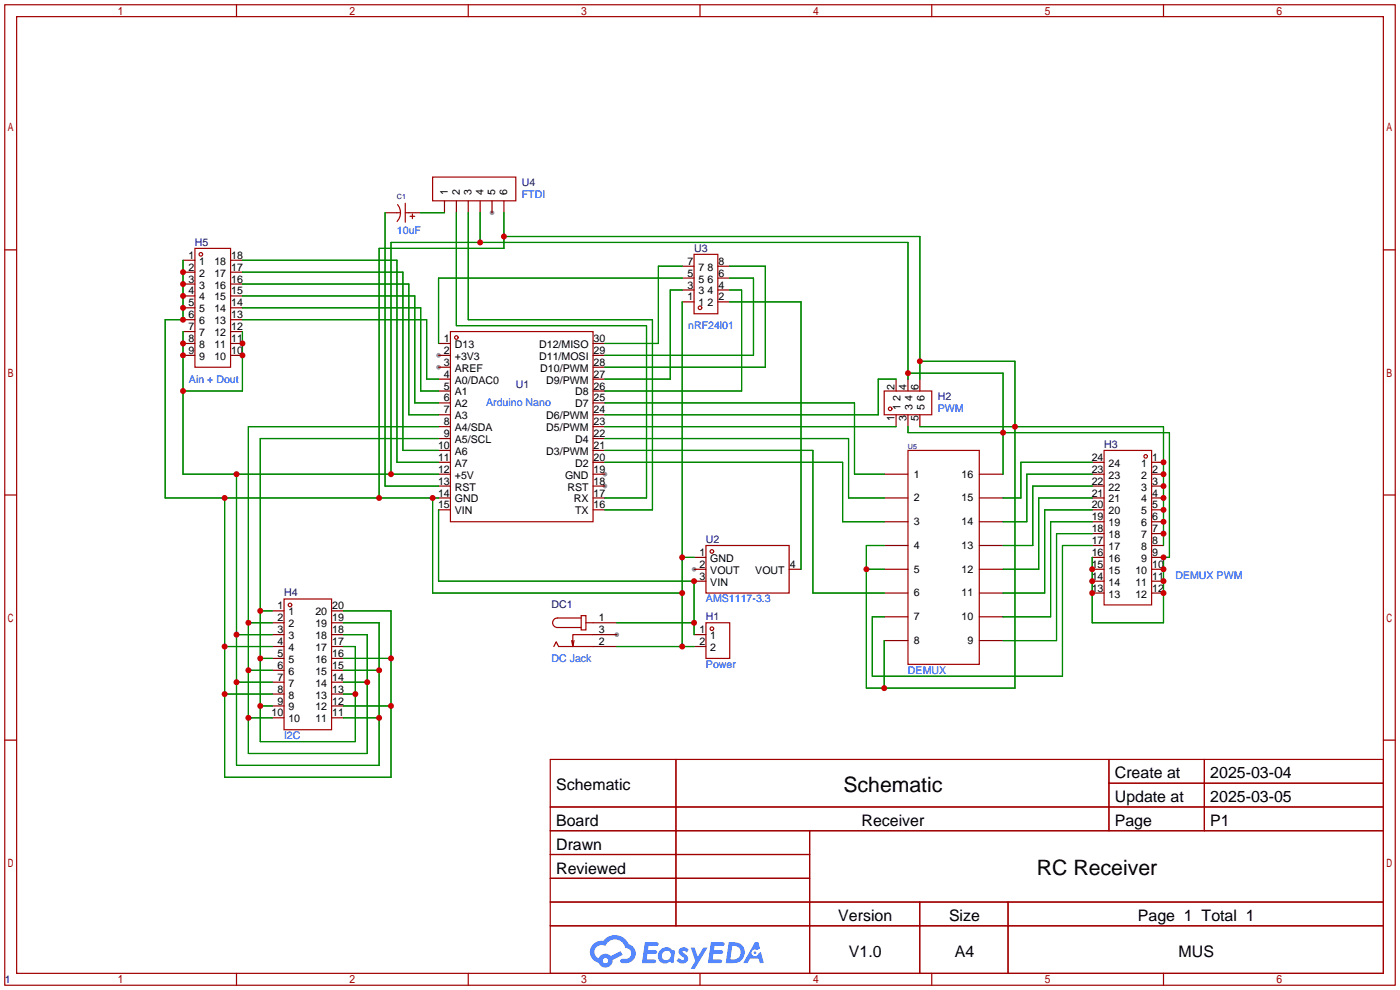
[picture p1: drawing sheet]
<svg xmlns="http://www.w3.org/2000/svg" width="299mm" height="212mm" viewBox="0 0 299 212" stroke-linecap="round" stroke-linejoin="round" font-family="sans-serif">
<g fill="#999">
<circle cx="93.7" cy="75.9" r=".51"/>
<circle cx="93.7" cy="78.5" r=".51"/>
<circle cx="129.3" cy="103.9" r=".51"/>
<circle cx="129.3" cy="101.3" r=".51"/>
<circle cx="148.3" cy="121.7" r=".51"/>
<circle cx="105.2" cy="45.5" r=".51"/>
<circle cx="131.8" cy="135.6" r=".51"/>
</g>
<g fill="none" stroke="#a10000" stroke-width=".25">
<path d="M1 1h297.2v209.6h-297.2zM3.6 3.6h292.1v204.4h-292.1zM50.5 1v2.6M100.1 1v2.6M149.6 1v2.6M199.1 1v2.6M248.7 1v2.6M1 53.4h2.6M295.7 53.4h2.5M1 105.8h2.6M295.7 105.8h2.5M1 158.2h2.6"/>
<path d="M295.7 158.2h2.5M117.6 162.3h178.1v45.7h-178.1zM117.6 172.5h178.1M117.6 177.5h178.1M144.5 162.3v35.6M173 177.5v30.5M237 162.3v15.2M237 167.4h58.7M257.4 162.3v15.2M117.6 182.6h55.4M117.6 192.8h178.1M117.6 187.7h55.4"/>
<path d="M117.6 197.9h178.1M196.6 192.8v15.2M215.4 192.8v15.2M50.5 208v2.6M100.1 208v2.6M149.6 208v2.6M199.1 208v2.6M248.7 208v2.6"/>
</g>
<g fill="#5487ff">
<path d="M145.3 202.7a1.3 1.3 0 0 1 1.9 .3l-.4 .6a.54 .54 0 0 0-.9-.2l.1 .2a1.34 1.34 0 0 1 .9 1.8 1.47 1.47 0 0 1-2.3-.1l.5-.6 .8 .5a.31 .31 0 0 0 .4-.3 .31 .31 0 0 0-.3-.4 1.12 1.12 0 0 1-.7-1.8z"/>
<path d="M147.6 202.5h.9l.6 2 1.2-2h.9l-2.7 4.6h-.9l1-1.7z"/>
<path d="M137.8 201.4h1.7a1.31 1.31 0 0 1 1.2 .2 .4 .4 0 0 1-.3 .5l-1.8 .1-.1 .9h1.6a.4 .4 0 0 1 .4 .4 .4 .4 0 0 1-.5 .4h-1.6l-.2 1.2h1.4a.46 .46 0 0 1 .5 0 .46 .46 0 0 1 .1 .5l-.4 .2h-2.6z"/>
<path d="M151.9 201.4h1.7a1.32 1.32 0 0 1 1.2 .2 .39 .39 0 0 1-.3 .5l-1.8 .1-.1 .9h1.6a.4 .4 0 0 1 .4 .4 .4 .4 0 0 1-.4 .4h-1.7l-.2 1.2h1.4a.46 .46 0 0 1 .5 0 .46 .46 0 0 1 .1 .5l-.4 .2h-2.6z"/>
<path d="M161.3 201.4h.8l.3 1.3-.6 .4a.75 .75 0 0 0-1.1 .3 .75 .75 0 0 0 .5 1 .75 .75 0 0 0 .9-.7l.5-.2 .6 2.3h-.8l-.3-.9h-1.8l-.5 .9h-1z"/>
<path d="M155.7 201.4l-.6 4.4h1.5a2.27 2.27 0 0 0 2.6-2.2 2.27 2.27 0 0 0-2.7-2.2zM156.5 202.1a1.5 1.5 0 0 1 1.8 1.6 1.5 1.5 0 0 1-1.9 1.4h-.3z"/>
<path d="M141.2 203a1.6 1.6 0 0 0-.3 2.3 1.6 1.6 0 0 0 2.3 .2l.7 .3 .3-2.4-.1-.3-.5-.1a1.58 1.58 0 0 0-2.4 0zM141.8 203.5a.98 .98 0 0 1 1.6 .4 .98 .98 0 0 1-1.1 1.3 .94 .94 0 0 1-.9-.7 .94 .94 0 0 1 .4-1z"/>
<path d="M126.8 201.8a2.37 2.37 0 0 0 1.1 4 1.54 1.54 0 0 0 1.8 1 1.54 1.54 0 0 0 1.2-1.6l2.2-1.1-.5-.8-2 1a1.57 1.57 0 0 0-2.7 .5 1.5 1.5 0 0 1-.7-2.1 1.5 1.5 0 0 1 2.2-.5 2.23 2.23 0 0 1 2.3-1.4 2.23 2.23 0 0 1 2 1.8 1.16 1.16 0 0 1 1.2 1.1 1.16 1.16 0 0 1-1.1 1.2h-.7a.47 .47 0 0 0-.5 .4 .47 .47 0 0 0 .4 .5 2.17 2.17 0 0 0 2.5-.9 2.17 2.17 0 0 0-.3-2.7l-.8-.4a3.2 3.2 0 0 0-5.5-.7l-1.1 .1zM128.8 205.3a.6 .6 0 0 1 1.2 0 .6 .6 0 0 1-1.2 0z"/>
<circle cx="161.4" cy="203.6" r=".28"/>
</g>
<g fill="none" stroke="#a10000" stroke-width=".25">
<path d="M92.5 37.8h17.7v5.1h-17.7zM41.7 53.1h7.6v25.4h-7.6zM84.8 45.5h.8M85 43.7a2.74 2.74 0 0 1-.1 3.6M86.6 43.4v4.1M86.6 45.5h.8M87.6 46.2h1M88.1 45.7v1M148.3 54.4h5.1v12.7h-5.1zM96.3 70.9h30.4v40.6h-30.4zM189 83.6h10.1v5h-10.1zM194.1 96.3h15.2v45.7h-15.2z"/>
<path d="M236 96.3h10.1v33h-10.1zM150.9 116.6h17.8v10.1h-17.8zM60.7 128h10.2v28h-10.2zM118.4 138.2l.5-1 .5 1h7.3M122.7 136.9l-.3 1.3M124.2 131.6h1v3h-1zM124.2 132.1h-5.1a1.02 1.02 0 0 0-1 1 1.02 1.02 0 0 0 1 1h5.1M125.2 133.1h1.5M126.7 135.6h-4.3v2.6l-.2-1.3M150.9 133.1h5.1v7.6h-5.1z"/>
<circle cx="42.9" cy="54.4" r=".38"/>
<circle cx="97.5" cy="72.1" r=".38"/>
<circle cx="149.6" cy="65.8" r=".38"/>
<circle cx="190.2" cy="87.4" r=".38"/>
<circle cx="244.9" cy="97.5" r=".38"/>
<circle cx="152.1" cy="117.9" r=".38"/>
<circle cx="62" cy="129.3" r=".38"/>
<circle cx="152.1" cy="134.4" r=".38"/>
</g>
<g fill="none" stroke="#870000" stroke-width=".25">
<path d="M39.1 55.6h2.6M39.1 58.2h2.6M49.3 55.6h2.5M49.3 58.2h2.5M82.3 45.5h2.5M87.4 45.5h2.5M95 42.9v2.6M97.5 42.9v2.6M100.1 42.9v2.6M102.6 42.9v2.6M105.2 42.9v2.6M107.7 42.9v2.6"/>
<path d="M145.8 56.9h2.5M145.8 59.4h2.5M153.4 56.9h2.6M153.4 59.4h2.6M39.1 73.4h2.6M39.1 75.9h2.6M39.1 60.7h2.6M39.1 63.2h2.6M39.1 65.8h2.6M39.1 68.3h2.6M39.1 70.9h2.6M49.3 73.4h2.5"/>
<path d="M49.3 75.9h2.5M49.3 60.7h2.5M49.3 63.2h2.5M49.3 65.8h2.5M49.3 68.3h2.5M49.3 70.9h2.5M93.7 73.4h2.6M93.7 75.9h2.6M93.7 78.5h2.6M126.7 73.4h2.6M126.7 75.9h2.6M126.7 78.5h2.6"/>
<path d="M145.8 64.5h2.5M145.8 62h2.5M153.4 64.5h2.6M153.4 62h2.6M93.7 81h2.6M93.7 83.6h2.6M93.7 86.1h2.6M93.7 88.6h2.6M93.7 91.2h2.6M93.7 93.7h2.6M93.7 96.3h2.6M93.7 98.8h2.6"/>
<path d="M126.7 81h2.6M126.7 83.6h2.6M126.7 86.1h2.6M126.7 88.6h2.6M126.7 91.2h2.6M126.7 93.7h2.6M126.7 96.3h2.6M126.7 98.8h2.6M191.5 81v2.6M191.5 88.6v2.6M194.1 81v2.6M194.1 88.6v2.6"/>
<path d="M196.6 81v2.6M196.6 88.6v2.6M233.4 98.8h2.6M246.1 98.8h2.6M93.7 101.3h2.6M93.7 103.9h2.6M93.7 106.4h2.6M93.7 109h2.6M126.7 101.3h2.6M126.7 103.9h2.6M126.7 106.4h2.6M126.7 109h2.6"/>
<path d="M148.3 119.1h2.6M189 101.3h5.1M189 106.4h5.1M189 111.5h5.1M189 116.6h5.1M209.3 101.3h5.1M209.3 106.4h5.1M209.3 111.5h5.1M209.3 116.6h5.1M233.4 101.3h2.6M233.4 103.9h2.6M233.4 106.4h2.6"/>
<path d="M233.4 109h2.6M233.4 119.1h2.6M233.4 111.5h2.6M233.4 114h2.6M233.4 116.6h2.6M246.1 101.3h2.6M246.1 103.9h2.6M246.1 106.4h2.6M246.1 109h2.6M246.1 119.1h2.6M246.1 111.5h2.6M246.1 114h2.6"/>
<path d="M246.1 116.6h2.6M58.2 135.6h2.5M58.2 138.2h2.5M58.2 133.1h2.5M58.2 130.6h2.5M70.9 135.6h2.5M70.9 138.2h2.5M70.9 133.1h2.5M70.9 130.6h2.5M126.7 135.6h5.1M126.7 138.2h5.1M126.7 133.1h5.1"/>
<path d="M148.3 121.7h2.6M148.3 124.2h2.6M148.3 135.6h2.6M148.3 138.2h2.6M168.7 121.7h2.5M189 121.7h5.1M189 126.7h5.1M189 136.9h5.1M189 131.8h5.1M209.3 121.7h5.1M209.3 126.7h5.1M209.3 136.9h5.1"/>
<path d="M209.3 131.8h5.1M233.4 121.7h2.6M233.4 124.2h2.6M233.4 126.7h2.6M246.1 121.7h2.6M246.1 124.2h2.6M246.1 126.7h2.6M58.2 140.7h2.5M58.2 143.3h2.5M58.2 145.8h2.5M58.2 148.3h2.5M58.2 150.9h2.5"/>
<path d="M58.2 153.4h2.5M70.9 140.7h2.5M70.9 143.3h2.5M70.9 145.8h2.5M70.9 148.3h2.5M70.9 150.9h2.5M70.9 153.4h2.5"/>
</g>
<g fill="none" stroke="#008700" stroke-width=".25">
<path d="M39.1 55.6v12.7h-3.8v38.1h58.4M51.8 55.6h33v43.2h8.9M51.8 58.2h34.3v38.1h7.6M82.3 45.5v58.4h11.4M89.9 45.5h5.1M97.5 45.5v24.1h40.7v36.8h-8.9M100.1 45.5v22.8h39.3v40.7h-10.1M102.6 45.5v6.3M107.7 45.5v7.6h-26.7v53.3M107.7 50.5h88.9v30.5M145.8 56.9h-5.1v16.5h-11.4M145.8 59.4h-52.1v14"/>
<path d="M156 56.9h7.6v21.6h-34.3M156 59.4h5v16.5h-31.7M39.1 70.9v30.4h54.6M51.8 70.9v12.7h-12.7M51.8 65.8h38.1v17.8h3.8M51.8 68.3h39.4v12.7h2.5M51.8 60.7h35.6v27.9h6.3M51.8 63.2h36.8v22.9h5.1M145.8 62h-2.5v19h-14M145.8 64.5v73.7M156 64.5h15.2v57.2M156 62h2.5v21.6h-29.2"/>
<path d="M194.1 79.8h20.3v21.5M196.6 77.2h20.3v69.9h-31.7v-30.5h3.8M93.7 91.2h-40.6v69.8h25.4v-25.4h-5.1M93.7 93.7h-38.1v64.8h20.3v-20.3h-2.5M129.3 93.7h52.1v12.7h7.6M129.3 91.2h62.2M129.3 98.8h50.8v12.7h8.9M129.3 86.1h53.3v15.2h6.4M129.3 96.3h44.4v30.4h15.3M191.5 81h-3.8v7.6h-58.4M194.1 91.2v1.3h55.8v26.6h-1.2v14h-15.3v-14M194.1 81v-29.2h-110.5v49.5"/>
<path d="M196.6 91.2h52.1v25.4M233.4 98.8h-15.2v7.6h-3.8M48 106.4v59.7h35.6v-35.5h-10.2M50.5 101.3v62.3h30.5v-30.5h-7.6M92.5 106.4v20.3h53.3M93.7 109v15.2h54.6v11.4M145.8 119.1h2.5M233.4 103.9h-12.7v12.7h-6.3M233.4 106.4h-11.4v15.3h-7.6M233.4 109h-10.1v17.7h-8.9M233.4 101.3h-13.9v10.2h-5.1M233.4 111.5h-8.9v20.3h-10.1"/>
<path d="M233.4 116.6h-6.3v27.9h-40.7v-12.7h2.6M233.4 114h-7.6v22.9h-11.4M48 138.2h10.2M50.5 135.6h7.7M53.1 133.1h5.1M55.6 130.6h2.6M131.8 133.1h16.5M131.8 138.2h16.5M185.2 121.7h3.8M189 136.9v10.2M48 148.3h10.2M50.5 145.8h7.7"/>
<path d="M53.1 143.3h5.1M53.1 153.4h5.1M55.6 140.7h2.6M55.6 150.9h2.6M73.4 140.7h10.2M73.4 150.9h10.2M73.4 148.3h2.5M73.4 143.3h7.6M73.4 153.4h7.6M73.4 145.8h5.1"/>
</g>
<g fill="#c00">
<circle cx="148.3" cy="133.1" r=".63"/>
<circle cx="148.3" cy="124.2" r=".63"/>
<circle cx="55.6" cy="130.6" r=".63"/>
<circle cx="55.6" cy="140.7" r=".63"/>
<circle cx="55.6" cy="150.9" r=".63"/>
<circle cx="75.9" cy="148.3" r=".63"/>
<circle cx="53.1" cy="133.1" r=".63"/>
<circle cx="53.1" cy="143.3" r=".63"/>
<circle cx="53.1" cy="153.4" r=".63"/>
<circle cx="78.5" cy="145.8" r=".63"/>
<circle cx="102.6" cy="51.8" r=".63"/>
<circle cx="83.6" cy="101.3" r=".63"/>
<circle cx="50.5" cy="101.3" r=".63"/>
<circle cx="50.5" cy="135.6" r=".63"/>
<circle cx="50.5" cy="145.8" r=".63"/>
<circle cx="81" cy="153.4" r=".63"/>
<circle cx="81" cy="143.3" r=".63"/>
<circle cx="39.1" cy="83.6" r=".63"/>
<circle cx="51.8" cy="75.9" r=".63"/>
<circle cx="51.8" cy="73.4" r=".63"/>
<circle cx="39.1" cy="75.9" r=".63"/>
<circle cx="39.1" cy="73.4" r=".63"/>
<circle cx="194.1" cy="79.8" r=".63"/>
<circle cx="214.4" cy="92.5" r=".63"/>
<circle cx="248.7" cy="119.1" r=".63"/>
<circle cx="248.7" cy="121.7" r=".63"/>
<circle cx="248.7" cy="124.2" r=".63"/>
<circle cx="248.7" cy="126.7" r=".63"/>
<circle cx="233.4" cy="126.7" r=".63"/>
<circle cx="233.4" cy="124.2" r=".63"/>
<circle cx="233.4" cy="121.7" r=".63"/>
<circle cx="107.7" cy="50.5" r=".63"/>
<circle cx="81" cy="106.4" r=".63"/>
<circle cx="92.5" cy="106.4" r=".63"/>
<circle cx="145.8" cy="126.7" r=".63"/>
<circle cx="145.8" cy="119.1" r=".63"/>
<circle cx="145.8" cy="138.2" r=".63"/>
<circle cx="48" cy="106.4" r=".63"/>
<circle cx="48" cy="138.2" r=".63"/>
<circle cx="48" cy="148.3" r=".63"/>
<circle cx="83.6" cy="150.9" r=".63"/>
<circle cx="83.6" cy="140.7" r=".63"/>
<circle cx="39.1" cy="68.3" r=".63"/>
<circle cx="39.1" cy="65.8" r=".63"/>
<circle cx="39.1" cy="63.2" r=".63"/>
<circle cx="39.1" cy="60.7" r=".63"/>
<circle cx="39.1" cy="58.2" r=".63"/>
<circle cx="196.6" cy="77.2" r=".63"/>
<circle cx="216.9" cy="91.2" r=".63"/>
<circle cx="248.7" cy="98.8" r=".63"/>
<circle cx="248.7" cy="101.3" r=".63"/>
<circle cx="248.7" cy="103.9" r=".63"/>
<circle cx="248.7" cy="106.4" r=".63"/>
<circle cx="248.7" cy="109" r=".63"/>
<circle cx="248.7" cy="111.5" r=".63"/>
<circle cx="248.7" cy="114" r=".63"/>
<circle cx="189" cy="147.1" r=".63"/>
<circle cx="185.2" cy="121.7" r=".63"/>
</g>
<g font-size="4.5">
<text x="180.3" y="169.2">Schematic</text>
<text x="221.6" y="187">RC Receiver</text>
</g>
<g font-size="3.4">
<text x="238.3" y="166.4">Create at</text>
<text x="258.7" y="166.4">2025-03-04</text>
<text x="118.9" y="168.9">Schematic</text>
<text x="238.3" y="171.4">Update at</text>
<text x="258.7" y="171.4">2025-03-05</text>
<text x="118.9" y="176.5">Board</text>
<text x="184.1" y="176.5">Receiver</text>
<text x="238.3" y="176.5">Page</text>
<text x="258.7" y="176.5">P1</text>
<text x="118.9" y="181.6">Drawn</text>
<text x="118.9" y="186.7">Reviewed</text>
<text x="179.2" y="196.8">Version</text>
<text x="202.8" y="196.8">Size</text>
<text x="243.2" y="196.8">Page 1 Total 1</text>
<text x="181.4" y="204.5">V1.0</text>
<text x="204.1" y="204.5">A4</text>
<text x="251.9" y="204.5">MUS</text>
</g>
<g font-size="2.3">
<text x="95.7" y="41.7" transform="rotate(-90 95.7 41.7)">1</text>
<text x="98.2" y="41.7" transform="rotate(-90 98.2 41.7)">2</text>
<text x="100.8" y="41.7" transform="rotate(-90 100.8 41.7)">3</text>
<text x="103.3" y="41.7" transform="rotate(-90 103.3 41.7)">4</text>
<text x="105.9" y="41.7" transform="rotate(-90 105.9 41.7)">5</text>
<text x="108.4" y="41.7" transform="rotate(-90 108.4 41.7)">6</text>
<text x="40.3" y="55.3">1</text>
<text x="40.3" y="57.9">2</text>
<text x="42.6" y="56.6">1</text>
<text x="42.6" y="59.1">2</text>
<text x="45.8" y="59.1">17</text>
<text x="45.8" y="56.6">18</text>
<text x="49.4" y="57.9">17</text>
<text x="49.4" y="55.3">18</text>
<text x="146.9" y="59.1">5</text>
<text x="146.9" y="56.6">7</text>
<text x="149.3" y="57.9">7</text>
<text x="151.2" y="57.9">8</text>
<text x="153.5" y="56.6">8</text>
<text x="153.5" y="59.1">6</text>
<text x="40.3" y="60.4">3</text>
<text x="40.3" y="62.9">4</text>
<text x="40.3" y="65.5">5</text>
<text x="42.6" y="61.7">3</text>
<text x="42.6" y="64.2">4</text>
<text x="45.8" y="64.2">15</text>
<text x="45.8" y="61.7">16</text>
<text x="49.4" y="65.5">14</text>
<text x="49.4" y="62.9">15</text>
<text x="49.4" y="60.4">16</text>
<text x="146.9" y="64.2">1</text>
<text x="146.9" y="61.7">3</text>
<text x="149.3" y="65.5">1</text>
<text x="149.3" y="62.9">3</text>
<text x="149.3" y="60.4">5</text>
<text x="151.2" y="60.4">6</text>
<text x="151.2" y="62.9">4</text>
<text x="151.2" y="65.5">2</text>
<text x="153.5" y="61.7">4</text>
<text x="153.5" y="64.2">2</text>
<text x="40.3" y="68">6</text>
<text x="40.3" y="70.6">7</text>
<text x="42.6" y="66.7">5</text>
<text x="42.6" y="69.3">6</text>
<text x="42.6" y="71.8">7</text>
<text x="45.8" y="71.8">12</text>
<text x="45.8" y="69.3">13</text>
<text x="45.8" y="66.7">14</text>
<text x="49.4" y="70.6">12</text>
<text x="49.4" y="68">13</text>
<text x="40.3" y="73.1">8</text>
<text x="40.3" y="75.6">9</text>
<text x="42.6" y="74.4">8</text>
<text x="42.6" y="76.9">9</text>
<text x="45.8" y="76.9">10</text>
<text x="45.8" y="74.4">11</text>
<text x="49.4" y="75.6">10</text>
<text x="49.4" y="73.1">11</text>
<text x="94.9" y="73.1">1</text>
<text x="94.9" y="75.6">2</text>
<text x="97.2" y="74.4">D13</text>
<text x="97.2" y="76.9">+3V3</text>
<text x="115.2" y="76.9">D11/MOSI</text>
<text x="115.2" y="74.4">D12/MISO</text>
<text x="126.9" y="75.6">29</text>
<text x="126.9" y="73.1">30</text>
<text x="94.9" y="78.2">3</text>
<text x="94.9" y="80.7">4</text>
<text x="94.9" y="83.3">5</text>
<text x="97.2" y="79.4">AREF</text>
<text x="97.2" y="82">A0/DAC0</text>
<text x="115.5" y="79.4">D10/PWM</text>
<text x="116.7" y="82">D9/PWM</text>
<text x="126.9" y="83.3">26</text>
<text x="126.9" y="80.7">27</text>
<text x="126.9" y="78.2">28</text>
<text x="191.2" y="83.4" transform="rotate(-90 191.2 83.4)">2</text>
<text x="193.7" y="83.4" transform="rotate(-90 193.7 83.4)">4</text>
<text x="196.3" y="83.4" transform="rotate(-90 196.3 83.4)">6</text>
<text x="94.9" y="85.8">6</text>
<text x="94.9" y="88.3">7</text>
<text x="97.2" y="84.5">A1</text>
<text x="97.2" y="87.1">A2</text>
<text x="97.2" y="89.6">A3</text>
<text x="116.7" y="89.6">D6/PWM</text>
<text x="122.9" y="87.1">D7</text>
<text x="122.9" y="84.5">D8</text>
<text x="126.9" y="88.3">24</text>
<text x="126.9" y="85.8">25</text>
<text x="192.5" y="87.7" transform="rotate(-90 192.5 87.7)">1</text>
<text x="192.5" y="85.8" transform="rotate(-90 192.5 85.8)">2</text>
<text x="195" y="87.7" transform="rotate(-90 195 87.7)">3</text>
<text x="195" y="85.8" transform="rotate(-90 195 85.8)">4</text>
<text x="197.6" y="87.7" transform="rotate(-90 197.6 87.7)">5</text>
<text x="197.6" y="85.8" transform="rotate(-90 197.6 85.8)">6</text>
<text x="93.6" y="96">10</text>
<text x="94.9" y="90.9">8</text>
<text x="94.9" y="93.4">9</text>
<text x="97.2" y="92.1">A4/SDA</text>
<text x="97.2" y="94.7">A5/SCL</text>
<text x="116.7" y="92.1">D5/PWM</text>
<text x="122.9" y="94.7">D4</text>
<text x="126.9" y="96">21</text>
<text x="126.9" y="93.4">22</text>
<text x="126.9" y="90.9">23</text>
<text x="191.2" y="90" transform="rotate(-90 191.2 90)">1</text>
<text x="193.7" y="90" transform="rotate(-90 193.7 90)">3</text>
<text x="196.3" y="90" transform="rotate(-90 196.3 90)">5</text>
<text x="93.6" y="98.5">11</text>
<text x="93.6" y="101">12</text>
<text x="97.2" y="97.2">A6</text>
<text x="97.2" y="99.8">A7</text>
<text x="116.7" y="97.2">D3/PWM</text>
<text x="122.9" y="99.8">D2</text>
<text x="126.9" y="101">19</text>
<text x="126.9" y="98.5">20</text>
<text x="233.3" y="98.5">24</text>
<text x="233.3" y="101">23</text>
<text x="236.9" y="99.8">24</text>
<text x="243.9" y="99.8">1</text>
<text x="246.3" y="101">2</text>
<text x="246.3" y="98.5">1</text>
<text x="93.6" y="103.6">13</text>
<text x="93.6" y="106.1">14</text>
<text x="97.2" y="102.3">+5V</text>
<text x="97.2" y="104.8">RST</text>
<text x="97.2" y="107.4">GND</text>
<text x="120.8" y="102.3">GND</text>
<text x="121.3" y="104.8">RST</text>
<text x="122.7" y="107.4">RX</text>
<text x="126.9" y="106.1">17</text>
<text x="126.9" y="103.6">18</text>
<text x="195.3" y="102.1">1</text>
<text x="195.3" y="107.1">2</text>
<text x="205.5" y="107.1">15</text>
<text x="205.5" y="102.1">16</text>
<text x="233.3" y="103.6">22</text>
<text x="233.3" y="106.1">21</text>
<text x="236.9" y="102.3">23</text>
<text x="236.9" y="104.8">22</text>
<text x="236.9" y="107.4">21</text>
<text x="243.9" y="107.4">4</text>
<text x="243.9" y="104.8">3</text>
<text x="243.9" y="102.3">2</text>
<text x="246.3" y="106.1">4</text>
<text x="246.3" y="103.6">3</text>
<text x="93.6" y="108.7">15</text>
<text x="97.2" y="109.9">VIN</text>
<text x="122.9" y="109.9">TX</text>
<text x="126.9" y="108.7">16</text>
<text x="195.3" y="112.2">3</text>
<text x="205.5" y="112.2">14</text>
<text x="233.3" y="108.7">20</text>
<text x="233.3" y="111.2">19</text>
<text x="233.3" y="113.7">18</text>
<text x="236.9" y="109.9">20</text>
<text x="236.9" y="112.5">19</text>
<text x="243.9" y="112.5">6</text>
<text x="243.9" y="109.9">5</text>
<text x="246.3" y="113.7">7</text>
<text x="246.3" y="111.2">6</text>
<text x="246.3" y="108.7">5</text>
<text x="149.5" y="118.8">1</text>
<text x="195.3" y="117.3">4</text>
<text x="205.5" y="117.3">13</text>
<text x="233.3" y="116.3">17</text>
<text x="233.3" y="118.8">16</text>
<text x="236.9" y="115">18</text>
<text x="236.9" y="117.5">17</text>
<text x="243.9" y="117.5">8</text>
<text x="243.9" y="115">7</text>
<text x="246.3" y="118.8">9</text>
<text x="246.3" y="116.3">8</text>
<text x="149.5" y="121.4">2</text>
<text x="149.5" y="123.9">3</text>
<text x="151.8" y="120.1">GND</text>
<text x="151.8" y="122.6">VOUT</text>
<text x="151.8" y="125.2">VIN</text>
<text x="161.4" y="122.6">VOUT</text>
<text x="168.8" y="121.4">4</text>
<text x="195.3" y="122.4">5</text>
<text x="205.5" y="122.4">12</text>
<text x="233.3" y="121.4">15</text>
<text x="233.3" y="123.9">14</text>
<text x="236.9" y="120.1">16</text>
<text x="236.9" y="122.6">15</text>
<text x="236.9" y="125.2">14</text>
<text x="242.7" y="125.2">11</text>
<text x="242.7" y="122.6">10</text>
<text x="243.9" y="120.1">9</text>
<text x="246.3" y="123.9">11</text>
<text x="246.3" y="121.4">10</text>
<text x="59.3" y="130.2">1</text>
<text x="61.6" y="131.5">1</text>
<text x="67.4" y="131.5">20</text>
<text x="71" y="130.2">20</text>
<text x="195.3" y="127.5">6</text>
<text x="205.5" y="127.5">11</text>
<text x="233.3" y="126.4">13</text>
<text x="236.9" y="127.7">13</text>
<text x="242.7" y="127.7">12</text>
<text x="246.3" y="126.4">12</text>
<text x="59.3" y="132.8">2</text>
<text x="59.3" y="135.3">3</text>
<text x="59.3" y="137.9">4</text>
<text x="61.6" y="134.1">2</text>
<text x="61.6" y="136.6">3</text>
<text x="67.4" y="136.6">18</text>
<text x="67.4" y="134.1">19</text>
<text x="71" y="137.9">17</text>
<text x="71" y="135.3">18</text>
<text x="71" y="132.8">19</text>
<text x="128" y="132.8">1</text>
<text x="128" y="137.9">2</text>
<text x="128" y="135.3">3</text>
<text x="149.5" y="135.3">1</text>
<text x="149.5" y="137.9">2</text>
<text x="151.8" y="136.6">1</text>
<text x="195.3" y="137.6">8</text>
<text x="195.3" y="132.5">7</text>
<text x="205.5" y="132.5">10</text>
<text x="206.8" y="137.6">9</text>
<text x="59.3" y="140.4">5</text>
<text x="59.3" y="142.9">6</text>
<text x="61.6" y="139.1">4</text>
<text x="61.6" y="141.7">5</text>
<text x="67.4" y="141.7">16</text>
<text x="67.4" y="139.1">17</text>
<text x="71" y="142.9">15</text>
<text x="71" y="140.4">16</text>
<text x="151.8" y="139.1">2</text>
<text x="59.3" y="145.5">7</text>
<text x="59.3" y="148">8</text>
<text x="61.6" y="144.2">6</text>
<text x="61.6" y="146.8">7</text>
<text x="61.6" y="149.3">8</text>
<text x="67.4" y="149.3">13</text>
<text x="67.4" y="146.8">14</text>
<text x="67.4" y="144.2">15</text>
<text x="71" y="148">13</text>
<text x="71" y="145.5">14</text>
<text x="58.1" y="153.1">10</text>
<text x="59.3" y="150.6">9</text>
<text x="61.6" y="151.8">9</text>
<text x="61.6" y="154.4">10</text>
<text x="67.4" y="154.4">11</text>
<text x="67.4" y="151.8">12</text>
<text x="71" y="153.1">11</text>
<text x="71" y="150.6">12</text>
</g>
<g font-size="2.3" fill="#000080">
<text x="111.5" y="39.8">U4</text>
<text x="41.7" y="52.5">H5</text>
<text x="148.3" y="53.8">U3</text>
<text x="110.2" y="83">U1</text>
<text x="200.4" y="85.6">H2</text>
<text x="236" y="95.7">H3</text>
<text x="150.9" y="116">U2</text>
<text x="60.7" y="127.5">H4</text>
<text x="117.9" y="130">DC1</text>
<text x="150.9" y="132.6">H1</text>
<text x="1" y="210">1</text>
</g>
<g font-size="2.3" fill="#00f">
<text x="111.5" y="42.4">FTDI</text>
<text x="84.8" y="50">10uF</text>
<text x="147.1" y="70.3">nRF24l01</text>
<text x="40.4" y="81.8">Ain + Dout</text>
<text x="103.9" y="86.8">Arduino Nano</text>
<text x="200.4" y="88.1">PWM</text>
<text x="251.2" y="123.7">DEMUX PWM</text>
<text x="150.9" y="128.7">AMS1117-3.3</text>
<text x="117.9" y="141.4">DC Jack</text>
<text x="150.9" y="142.7">Power</text>
<text x="194.1" y="144">DEMUX</text>
<text x="60.7" y="158">I2C</text>
</g>
<g font-size="1.5" fill="#000080">
<text x="84.8" y="42.6">C1</text>
<text x="194.1" y="95.9">U5</text>
</g>
</svg>
